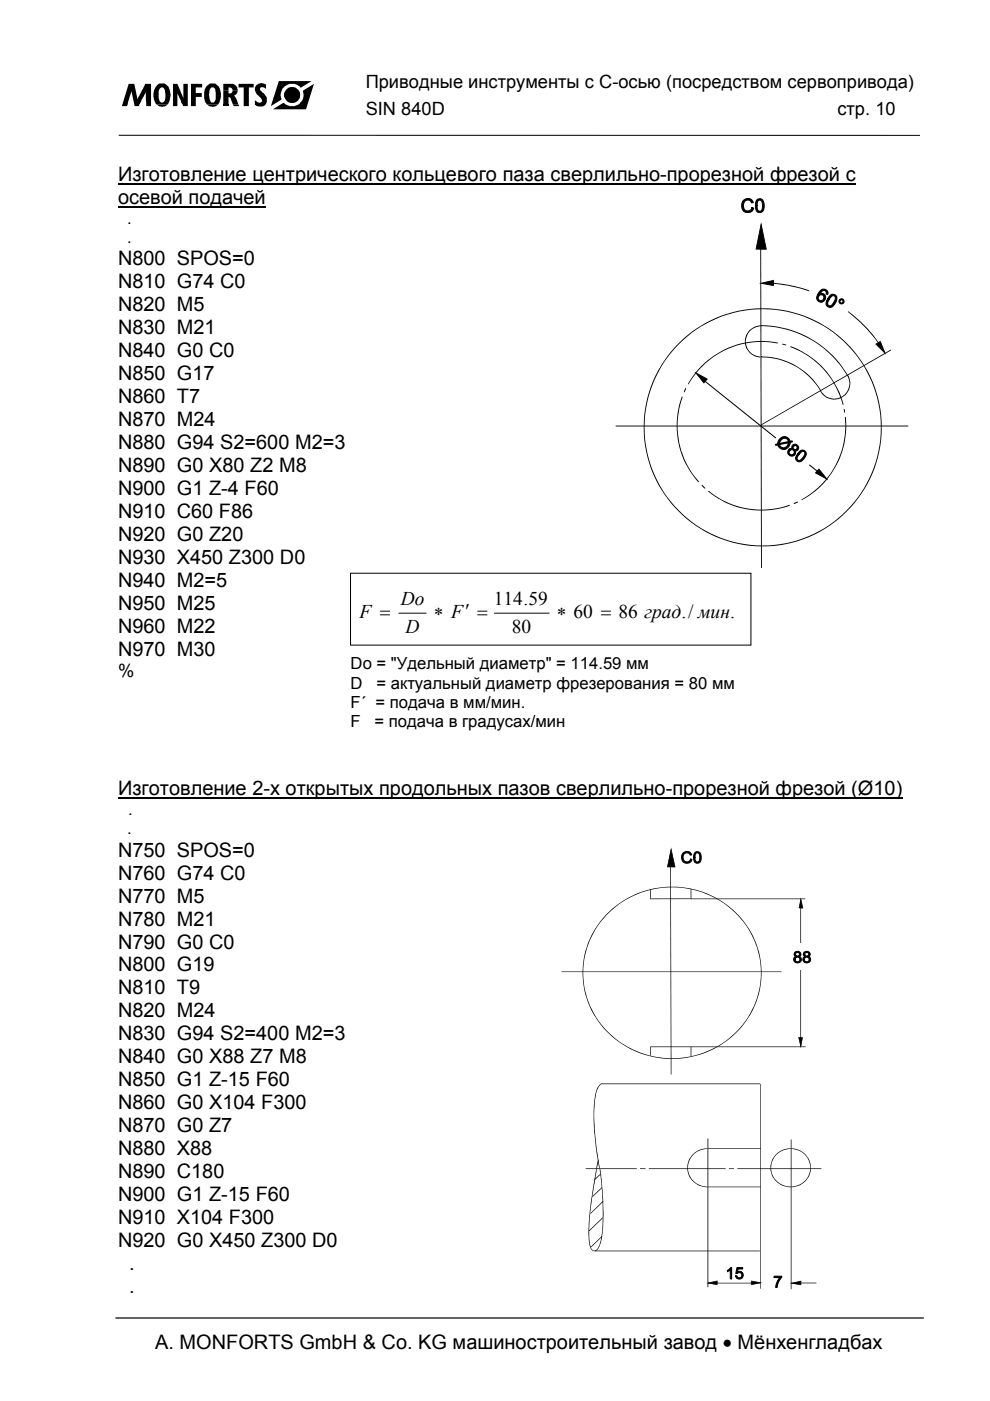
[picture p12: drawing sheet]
<svg xmlns="http://www.w3.org/2000/svg" width="210mm" height="297mm" viewBox="0 0 210 297" stroke-linecap="round" stroke-linejoin="round" font-family="sans-serif">
<path d="M59.1 17.2h7l-8.7 5.3zM57.8 23.2l8.8-5.4-1.7 5.4z" fill="#000"/>
<circle cx="62" cy="20.1" r="2.4" fill="#fff"/>
<g fill="#000">
<path d="M27.3 17.8h1.2l.6 3.2 1.7-3.2h1.2v4.7h-1l-.1-3.1-1.5 3.1h-.8l-.7-3.1-1 3.1h-1.1z" fill-rule="evenodd"/>
<path d="M36.7 17.8h.9l1.3 3v-3h.9v4.7h-1l-1.3-2.9 .1 2.9h-.9z" fill-rule="evenodd"/>
<path d="M40.5 17.8h2.4v.7h-1.4v1.2h1.3v.9h-1.3v1.9h-1z" fill-rule="evenodd"/>
<path d="M47.3 17.8h2.1a1.34 1.34 0 0 1 1 1.4h-1.1l-.2-.5-.3-.2h-.3v.7h-1.2z" fill-rule="evenodd"/>
<path d="M50.6 17.8h3.2v.7h-1v4h-1.1v-4h-1.1z" fill-rule="evenodd"/>
<path d="M33.3 18l.6-.3h.9a2.66 2.66 0 0 1 1.4 2.5h-1.1l-.1-.9a.73 .73 0 0 0-.9-.8 1.46 1.46 0 0 0-.5 1.7h-1.1l.2-1.2z" fill-rule="evenodd"/>
<path d="M32.5 20.2h1.1l.1 .9a.73 .73 0 0 0 .9 .6l.4-.5 .1-1h1.1l-.2 1-.5 1h-2.3l-.6-1.1z" fill-rule="evenodd"/>
<path d="M33.2 22.2h2.3a1.54 1.54 0 0 1-2.3 0z" fill-rule="evenodd"/>
<path d="M44 18l.6-.3 1.1 .1a2.45 2.45 0 0 1 1.1 2.4h-1.1v-1.2l-.4-.5h-.5l-.2 .2-.2 .6-.1 .9h-1v-.6a2.08 2.08 0 0 1 .7-1.6z" fill-rule="evenodd"/>
<path d="M43.9 22.2h2.3a1.71 1.71 0 0 1-2.3 0z" fill-rule="evenodd"/>
<path d="M43.3 20.2h1l.3 1.3 .2 .2h.5a1.68 1.68 0 0 0 .4-1.5h1.1l-.2 1.5-.4 .5h-2.2a2.15 2.15 0 0 1-.7-2z" fill-rule="evenodd"/>
<path d="M47.3 19.2h1.2v.6l.6-.1 .2-.5h1.1l-.2 .6-.6 .5 .5 .5 .5 1.4h-1.2l-.4-1.3-.5-.3v1.6h-1.2z" fill-rule="evenodd"/>
<path d="M49.4 22.2h1.2l.1 .3h-1.1z" fill-rule="evenodd"/>
<path d="M54.6 20.2h1.6l.4 .5v1l-.7 .8-1.1 .1-.8-.4v-1l.2 .2a.88 .88 0 0 0 1.4 .1l-.3-.7z" fill-rule="evenodd"/>
<path d="M54.4 18l.1-.1a1.36 1.36 0 0 1 1.7 0h.2v.9l-.2-.2a.72 .72 0 0 0-1.1 .1l.2 .6 .9 .9h-1.6a1.45 1.45 0 0 1-.2-2.2z" fill-rule="evenodd"/>
<circle cx="62" cy="20.1" r="1.69"/>
</g>
<path d="M47.3 22.2h1.2v.3h-1.2z" fill="#000"/>
<path d="M24.6 279.4h171.2" fill="none" stroke="#000" stroke-width=".25"/>
<path d="M25.2 28.7h169.8" fill="none" stroke="#000" stroke-width=".21"/>
<path d="M25 39h156.4M25 43.9h31.4M25 169.2h166.3" fill="none" stroke="#000" stroke-width=".32"/>
<circle cx="161.4" cy="90.1" r="21.2" fill="#fff"/>
<path d="M146.4 75.1a21.1 21.1 0 0 1 15-6.3v.2a21.1 21.1 0 0 0-21 21.1h-.2a21 21 0 0 1 6.2-15zM140.2 90.1h.2a21.1 21.1 0 0 0 21 21.1v.2a21.3 21.3 0 0 1-21.2-21.3zM161.4 68.8a21.3 21.3 0 0 1 21.3 21.3h-.2a21.1 21.1 0 0 0-21.1-21.1zM161.4 111.2a21.1 21.1 0 0 0 21.1-21.1h.2a21.3 21.3 0 0 1-21.3 21.3z" fill="#000"/>
<circle cx="161.7" cy="90.6" r="25.1" fill="#fff"/>
<path d="M160.2 52.8l2.3-.1v.2h-2.2l-.1-.1 .1 .1h-.1zM161.4 47.1l.1 .5h-.2h.2l-1.1 5.3-.2-.1 1.1-5.2h.2h-.2zM161.3 47.6h.2l1.1 5.2-.1 .1 .1-.1v.1l-.1-.2-.1 .2zM143.9 72.8a25.1 25.1 0 0 1 17.8-7.4v.2a25.1 25.1 0 0 0-25 25h-.2a24.9 24.9 0 0 1 7.4-17.8zM136.5 90.6h.2a25.1 25.1 0 0 0 25 25.1v.1a25.3 25.3 0 0 1-25.2-25.2zM161.7 65.4a25.3 25.3 0 0 1 25.2 25.2h-.1a25.1 25.1 0 0 0-25.1-25zM186.8 90.6h.1a25.3 25.3 0 0 1-25.2 25.2v-.1a25.1 25.1 0 0 0 25.1-25.1z" fill="#000"/>
<path d="M161.4 47.6l1.1 5.3-2.2-.1z" fill="#000"/>
<path d="M161.3 85.8l9.6-6.7 3.4 3.6-9.6 6.8z" fill-rule="evenodd" fill="#fff"/>
<path d="M170.8 79l3.5 3.7-.1 .1-3.4-3.7zM161.2 85.8l9.6-6.8 .1 .1-9.5 6.8v-.1zM161.2 85.9l.2-.1 3.4 3.6h-.2l.1 .2zM164.6 89.4l9.6-6.7v.1l.2-.1h-.1l-9.6 6.9z" fill="#000"/>
<g fill="#000">
<path d="M157.6 42.5a1.23 1.23 0 0 1 2.1 .4l-.4 .1a.88 .88 0 0 0-1-.5 .88 .88 0 0 0-.7 .9 .95 .95 0 0 0 .6 1.3 .95 .95 0 0 0 1.2-.7l.4 .1a1.35 1.35 0 0 1-1.8 .9 1.35 1.35 0 0 1-.7-1.9z" fill-rule="evenodd"/>
<path d="M160.5 42.3a.91 .91 0 0 1 1-.1 .91 .91 0 0 1 .5 .9v.8a.97 .97 0 0 1-.9 1.2 .97 .97 0 0 1-.9-1.3v-.9zM160.9 42.5l-.3 .5-.1 .9a.61 .61 0 0 0 .6 .9 .61 .61 0 0 0 .5-.9v-.9a.56 .56 0 0 0-.7-.5z" fill-rule="evenodd"/>
</g>
<path d="M157.6 42.5a1.24 1.24 0 0 1 2.1 .4l-.4 .1a.88 .88 0 0 0-1-.5 .88 .88 0 0 0-.7 .9 .95 .95 0 0 0 .6 1.3 .95 .95 0 0 0 1.2-.7l.4 .1a1.35 1.35 0 0 1-1.8 .9 1.35 1.35 0 0 1-.7-1.9zM160.5 42.3a.95 .95 0 0 1 1.1 0 .95 .95 0 0 1 .4 .9v.7a.93 .93 0 0 1-.6 1.1 .93 .93 0 0 1-1.2-.7v-1.4zM160.8 42.5a.61 .61 0 0 1 .7 .1 .61 .61 0 0 1 .1 .7v.6a.61 .61 0 0 1-.5 .9 .61 .61 0 0 1-.6-.9l.1-.9z" fill="none" stroke="#000" stroke-width=".21"/>
<path d="M166.9 91.2l10.1 5.8-2 3.6-10.2-5.9z" fill-rule="evenodd" fill="#fff"/>
<path d="M164.8 94.7l10.2 5.8-.1 .2zM166.9 91.1l-.1 .2 .1-.1-2 3.6-.1-.1zM166.9 91.1l10.3 5.9h-.2v.1l-10.2-5.8zM177 97l.1 .1-2.1 3.6-.1-.2z" fill="#000"/>
<circle cx="161.4" cy="90.3" r="17.9" fill="#fff"/>
<g fill="#000">
<path d="M160.9 60h.5v.2v-.2l2.6 .5v.1l-2.6-.4v-.2v.2zM161.4 60l2.6-.6 .1 .1-.1-.1 .1-.1-.2 .2 .1 .1-2.6 .6zM147.2 78.8l.4 .2-.1 .2 .1-.2 1.7 2.1-.1 .1-1.7-2 .1-.2-.1 .2zM158.9 70a3.5 3.5 0 0 1 2.4-1v.2a3.3 3.3 0 0 0-3.2 3.2h-.2a3.5 3.5 0 0 1 1-2.4zM157.9 72.4h.2a3.3 3.3 0 0 0 3.1 3.2v.2a3.4 3.4 0 0 1-3.3-3.4zM161.3 75.6h.1v.2h-.1zM161.3 69l.1 .2zM161.4 69a21.4 21.4 0 0 1 18.4 10.6l-.2 .1a21.4 21.4 0 0 0-18.2-10.5zM161.4 72.3a18 18 0 0 1 18 18h-.2a17.8 17.8 0 0 0-17.8-17.8zM163.9 59.5h.2v1l-.1 .1 .1-.1v.2l-.1-.1v-.1h-.1zM179.6 79.6l.1-.1 .3 .4 .3 1.4h-.2l-.1-.9zM185.6 72.9l.2 .1v-.1l1.9 1.9-.1 .1z"/>
<path d="M185.7 72.9l1-.5-.1-.1 .1-.1v.2h-.2l.2 .1-.9 .5zM186.5 72.4h.2l1 2.4-.1 .1 .1-.1 .2 .4-.3-.3 .1-.1-.2 .1zM161.3 90.1l27.5-16 .2 .2-27.6 15.9zM148.8 77.6a17.9 17.9 0 0 1 12.6-5.3v.2a17.8 17.8 0 0 0-17.7 17.8h-.2a17.6 17.6 0 0 1 5.3-12.7zM148.8 80.2l25.4 20.3-.2 .1-25.3-20.3zM149.9 80.3l.1 .2-.8 .7v.1l.1-.2h-.1zM147.6 79l2.4 1.3v.2v-.2h.1l-.1 .2-.1-.2v.2l-2.4-1.3zM173.6 99.3v.2h.1l-.7 .8-.2-.1 .9-.8zM161.4 75.6a14.7 14.7 0 0 1 12.7 7.1l-.2 .1a14.5 14.5 0 0 0-12.5-7zM173.8 82.8l.2-.1a3.1 3.1 0 0 0 2.9 1.8v.2a3.5 3.5 0 0 1-3.1-1.9zM161.4 108.1a17.9 17.9 0 0 0 17.8-17.8h.2a18 18 0 0 1-18 17.9zM176.9 84.5a3.2 3.2 0 0 0 3.2-3.2h.2a3.4 3.4 0 0 1-3.4 3.4z"/>
<path d="M130.5 90.2h62.1v.2h-62.1zM143.5 90.3h.2a17.8 17.8 0 0 0 17.7 17.8v.1a18 18 0 0 1-17.9-17.9zM172.8 100.2l2.5 1.3-.1 .1-2.3-1.2-.1-.2 .1 .2-.1-.1zM173.6 99.5l.1-.1 1.7 2.1-.2 .1 .2-.1 .2 .3-.4-.2 .1-.1-.1 .1zM161.2 49.7h.2l.1 70.7h-.1z"/>
</g>
<g fill="#000">
<path d="M161.4 60l2.6-.5v1zM185.7 72.9l.9-.5 1 2.4z"/>
<path d="M148.8 80.3l25.3 20.2zM147.6 79.1l2.3 1.3-.7 .8zM173.6 99.5l1.7 2-2.4-1.2z" fill-rule="evenodd"/>
</g>
<path d="M165.4 91.8l7 5.8-1.9 2.3-7-5.8z" fill-rule="evenodd" fill="#fff"/>
<g fill="#000">
<path d="M165.3 93a1.25 1.25 0 0 1 1.3-.4 1.25 1.25 0 0 1 .9 1l.5-.1v.2l-.5 .1a1.35 1.35 0 0 1-1 1.5 1.35 1.35 0 0 1-1.6-1l-.4 .1-.1-.2 .5-.1 .1-.5zM165.7 93.2l-.4 .8 1.9-.4-.1-.1a.82 .82 0 0 0-1.4-.3zM165.3 94.3a.95 .95 0 0 0 1 .7 .95 .95 0 0 0 .8-1l.1-.1z" fill-rule="evenodd"/>
<path d="M168 94.4a.73 .73 0 0 1 1.2 .1 .73 .73 0 0 1-.6 1.1 .83 .83 0 0 1-.5 1 .83 .83 0 0 1-1-.3 .83 .83 0 0 1 .2-1.1l.7-.1zM168.2 94.9a.43 .43 0 0 0 .8 0 .43 .43 0 0 0-.8 0zM167.3 95.9a.55 .55 0 0 0 1.1 0 .55 .55 0 0 0-1.1 0z" fill-rule="evenodd"/>
<path d="M169.4 95.8a.85 .85 0 0 1 1.3-.2 .85 .85 0 0 1 0 1.3l-.1 .1a1.15 1.15 0 0 1-1.6 .7 1.17 1.17 0 0 1 .3-1.7zM169.9 95.8l-.7 .8a.55 .55 0 0 0 0 1 .55 .55 0 0 0 .9-.4l.4-.6a.5 .5 0 0 0 .1-.6 .5 .5 0 0 0-.7-.2z" fill-rule="evenodd"/>
</g>
<g fill="none" stroke="#000" stroke-width=".21">
<path d="M165.3 94.3l1.9-.4a.99 .99 0 0 1-.7 1 .99 .99 0 0 1-1.2-.5zM165.3 93a1.25 1.25 0 0 1 1.3-.4 1.25 1.25 0 0 1 .9 1l.5-.1v.2l-.5 .1a1.35 1.35 0 0 1-1 1.5 1.35 1.35 0 0 1-1.6-1l-.4 .1-.1-.2 .5-.1 .1-.5zM165.7 93.2a.86 .86 0 0 1 .9-.2 .86 .86 0 0 1 .6 .6l-1.9 .4zM168.1 94.3a.72 .72 0 0 1 1.2 .3 .72 .72 0 0 1-.7 .9 .79 .79 0 0 1-.6 1.2 .79 .79 0 0 1-.9-.8 .79 .79 0 0 1 .9-.8l-.1-.3zM169.4 95.8a.88 .88 0 0 1 1.4-.1 .88 .88 0 0 1-.2 1.3 1.15 1.15 0 0 1-1.6 .7 1.17 1.17 0 0 1 .3-1.7zM169.9 95.8a.52 .52 0 0 1 .8 .2 .52 .52 0 0 1-.3 .7 1.28 1.28 0 0 1-1.1 .9 .73 .73 0 0 1 .1-1.2z"/>
<circle cx="167.9" cy="95.9" r=".54"/>
<circle cx="168.6" cy="94.9" r=".43"/>
</g>
<path d="M162.3 59.9a30.3 30.3 0 0 1 25 14.2l-.2 .1a30.3 30.3 0 0 0-24.8-14.1z" fill="#000"/>
<path d="M171.7 61.5h8v5.2h-8z" fill="#fff"/>
<path d="M171.7 61.5h8v5.2h-8z" fill="none" stroke="#fff" stroke-width=".21"/>
<g fill="#000">
<path d="M174 61.6a.89 .89 0 0 1 1.1-.2 .89 .89 0 0 1 .4 1.1l-.3-.2-.2-.6-.4-.1-.8 .7a.92 .92 0 0 1 1.2 1.1 .92 .92 0 0 1-1.5 .4 1.39 1.39 0 0 1 .3-2zM173.5 63.2a.63 .63 0 0 0 1.2 0 .63 .63 0 0 0-1.2 0z" fill-rule="evenodd"/>
<path d="M176 62.6a.92 .92 0 0 1 1.2 .1 .92 .92 0 0 1 .1 1.2l-.2 .4a1.05 1.05 0 0 1-.8 .8 1.05 1.05 0 0 1-1.1-.4v-.9zM176.2 62.9l-.5 .9a.6 .6 0 0 0 0 1 .6 .6 0 0 0 .9-.5l.5-.9a.49 .49 0 0 0-.2-.7 .49 .49 0 0 0-.7 .2z" fill-rule="evenodd"/>
<path d="M177.9 63.9a.55 .55 0 0 1 1.1 0 .55 .55 0 0 1-1.1 0zM178.1 63.9a.35 .35 0 0 0 .7 0 .35 .35 0 0 0-.7 0z" fill-rule="evenodd"/>
</g>
<g fill="none" stroke="#000" stroke-width=".21">
<path d="M174 61.6a.89 .89 0 0 1 1.1-.2 .89 .89 0 0 1 .4 1.1l-.3-.2a.54 .54 0 0 0-.3-.7 .54 .54 0 0 0-.7 .3l-.4 .4a.92 .92 0 0 1 1.2 1.1 .92 .92 0 0 1-1.5 .4 1.39 1.39 0 0 1 .3-2zM176 62.6a.92 .92 0 0 1 1.2 .1 .92 .92 0 0 1 .1 1.2l-.2 .4a1.05 1.05 0 0 1-.8 .8 1.05 1.05 0 0 1-1.1-.4v-.9zM176.2 62.9a.54 .54 0 0 1 .8-.1 .54 .54 0 0 1 0 .8l-.1 .2a1.17 1.17 0 0 1-1.2 1 1.31 1.31 0 0 1 .5-1.8z"/>
<circle cx="174.1" cy="63.2" r=".63"/>
<circle cx="178.4" cy="63.9" r=".55"/>
<circle cx="178.4" cy="63.9" r=".34"/>
</g>
<g fill="#fff">
<path d="M165.2 72.2l.9 .4-.7 1.3-.9-.4z"/>
<path d="M166.9 72.7l.8 .4-.7 1.7-.9-.4z"/>
<path d="M177.5 86l1.9-.3 .2 1-1.9 .2z"/>
<path d="M177.9 87.7l2.3-.5 .2 1-2.3 .4z"/>
<path d="M168.6 105.1l.9-.4 1 2.8-.8 .4z"/>
<path d="M167 106.2l.9-.3 .9 2-.9 .4z"/>
<path d="M148.8 104.2l1.7-1.6 .6 .7-1.7 1.6z"/>
<path d="M147.4 102.7l1.6-1.2 .5 .8-1.5 1.1z"/>
<path d="M143.4 82.7l.7-.7 1.6 1.9-.7 .6z"/>
<path d="M144.7 81.4l.8-.6 1 1.3-.7 .6z"/>
</g>
<path d="M131 195.1a16.1 16.1 0 0 1 26.9 7.7 15.6 15.6 0 0 1-17.2 18.3 15.3 15.3 0 0 1-12-23.1l1.3-1.8z" fill-rule="evenodd" fill="#fff"/>
<g fill="#000">
<path d="M130.4 195.6a16.3 16.3 0 0 1 11.9-5.1v.1a15.6 15.6 0 0 0-15.9 15.3h-.1a15.1 15.1 0 0 1 4.1-10.3z" fill-rule="evenodd"/>
<path d="M126.3 205.9h.1a15.6 15.6 0 0 0 15.9 15.3v.1a15.7 15.7 0 0 1-16-15.4z" fill-rule="evenodd"/>
<path d="M142.3 190.5a15.7 15.7 0 0 1 16 15.4h-.1a15.6 15.6 0 0 0-15.9-15.3z" fill-rule="evenodd"/>
<path d="M142.3 221.2a15.6 15.6 0 0 0 15.9-15.3h.1a15.7 15.7 0 0 1-16 15.4z" fill-rule="evenodd"/>
</g>
<path d="M129.1 193.4a19.2 19.2 0 0 1 31.7 8.3 18.4 18.4 0 0 1-17.4 22.7 18.6 18.6 0 0 1-19.8-18.2 17.7 17.7 0 0 1 5.5-12.8z" fill-rule="evenodd" fill="#fff"/>
<g fill="#000">
<path d="M142.3 180l.8 3.8h-1.6zM169.8 190.6l.4 1.9h-.8zM169.3 220h.8l-.3 1.9zM150.1 272l2-.4v.8zM159.3 271.6l1.9 .4-1.9 .4zM167.9 272.1l1.9-.5v.8z"/>
<path d="M137.9 188.6h.1l-.1 2z" fill-rule="evenodd"/>
<path d="M141.4 183.8h1.7v.1z" fill-rule="evenodd"/>
<path d="M142.3 179.7l.1 .3h-.2h.2l-.8 3.8h-.2l.8-3.8h.2h-.2z" fill-rule="evenodd"/>
<path d="M128.4 194a19.3 19.3 0 0 1 14.1-6v.1a18.6 18.6 0 0 0-18.8 18.1h-.2a17.7 17.7 0 0 1 4.9-12.2z" fill-rule="evenodd"/>
<path d="M142.2 180h.2l.8 3.9h-.2z" fill-rule="evenodd"/>
<path d="M144.8 180.9a1.1 1.1 0 0 1 1.9 .4h-.4a.87 .87 0 0 0-1.2-.3 .87 .87 0 0 0-.2 1.3 .79 .79 0 0 0 .8 .4 .79 .79 0 0 0 .7-.6l.3 .1a1.12 1.12 0 0 1-1.1 .8 1.12 1.12 0 0 1-1.1-.9v-.6z" fill-rule="evenodd"/>
<path d="M137.9 190.5h8.6l.1 .1h-8.7z" fill-rule="evenodd"/>
<path d="M146.4 188.5h.2v2h-.2z" fill-rule="evenodd"/>
<path d="M147.4 180.7a.86 .86 0 0 1 .9 0 .86 .86 0 0 1 .4 .9v.4a.84 .84 0 0 1-.9 1 .84 .84 0 0 1-.8-1.1l.1-.5zM147.5 181l-.1 1.2a.52 .52 0 0 0 .5 .6 .52 .52 0 0 0 .5-.7v-.2a.98 .98 0 0 0-.6-1.1z" fill-rule="evenodd"/>
<path d="M169.4 192.5l.8-.1v.2z" fill-rule="evenodd"/>
<path d="M169.8 190.3l.1 .3h-.2h.2l-.4 1.9h-.1l.3-1.9h.2h-.2z" fill-rule="evenodd"/>
<path d="M169.7 190.6h.2l.4 2h-.1z" fill-rule="evenodd"/>
<path d="M146.5 190.5h24.2v.1h-24.2z" fill-rule="evenodd"/>
<path d="M123.5 206.2h.2a18.5 18.5 0 0 0 18.8 18.2v.1a18.7 18.7 0 0 1-19-18.3z" fill-rule="evenodd"/>
<path d="M142.5 188a18.7 18.7 0 0 1 19 18.2h-.2a18.6 18.6 0 0 0-18.8-18.1z" fill-rule="evenodd"/>
<path d="M119 206h46.7v.1h-46.7z" fill-rule="evenodd"/>
<path d="M169.2 219.9l.2 .1 .5 1.9h-.2z" fill-rule="evenodd"/>
<path d="M137.9 221.9l.1 .1v1.8h-.1z" fill-rule="evenodd"/>
<path d="M142.1 180.8h.1l.2 47h-.2z" fill-rule="evenodd"/>
<path d="M142.5 224.4a18.6 18.6 0 0 0 18.8-18.2h.2a18.7 18.7 0 0 1-19 18.3z" fill-rule="evenodd"/>
<path d="M146.4 222h.2v2h-.2z" fill-rule="evenodd"/>
<path d="M137.9 221.9l8.7 .1h-8.7z" fill-rule="evenodd"/>
<path d="M170.1 220h.1l-.3 1.9h-.2h.2l-.1 .3-.1-.3h.2h-.2z" fill-rule="evenodd"/>
<path d="M169.7 190.8h.1v31.1h-.1z" fill-rule="evenodd"/>
<path d="M169.3 219.9l.9 .1h-.9z" fill-rule="evenodd"/>
<path d="M146.5 221.9h24.3v.1h-24.3z" fill-rule="evenodd"/>
<path d="M149.8 272l.3-.1v.2v-.2l2 .4-.1 .2-1.9-.4v-.2v.2z" fill-rule="evenodd"/>
<path d="M152 271.6h.1v.9l-.1-.1z" fill-rule="evenodd"/>
<path d="M150.1 271.9l2-.4v.2l-2 .4z" fill-rule="evenodd"/>
<path d="M159.3 272.3l1.9-.4 .1 .1-2.1 .5z" fill-rule="evenodd"/>
<path d="M159.2 271.5l.2 .1-.1 .8h-.1z" fill-rule="evenodd"/>
<path d="M159.3 271.5l2 .4v.1v-.1h.3l-.3 .1-.1-.1v.1l-1.9-.3z" fill-rule="evenodd"/>
<path d="M167.5 272.1l.3-.1 .1 .1v-.1l1.9 .4v.1l-2-.4v-.1v.1z" fill-rule="evenodd"/>
<path d="M169.8 271.6h.1v.9l-.2-.1z" fill-rule="evenodd"/>
<path d="M167.8 272l2.1-.5-.1 .1v.1l-1.9 .4z" fill-rule="evenodd"/>
</g>
<path d="M144.8 180.9a1.1 1.1 0 0 1 1.9 .4h-.4a.87 .87 0 0 0-1.2-.3 .87 .87 0 0 0-.2 1.3 .79 .79 0 0 0 .8 .4 .79 .79 0 0 0 .7-.6l.3 .1a1.12 1.12 0 0 1-1.1 .8 1.12 1.12 0 0 1-1.1-.9v-.6zM147.4 180.7a.86 .86 0 0 1 .9 0 .86 .86 0 0 1 .4 .9v.4a.84 .84 0 0 1-.9 1 .84 .84 0 0 1-.8-1.1l.1-.5zM147.5 181l.2-.2a.92 .92 0 0 1 .7 1.4 .5 .5 0 0 1-.5 .6 .5 .5 0 0 1-.5-.6z" fill="none" stroke="#000" stroke-width=".21"/>
<path d="M168.5 200h3.3v5.7h-3.3z" fill="#fff"/>
<g fill="#000">
<path d="M168.6 201.9a.66 .66 0 0 1 1-.1 .66 .66 0 0 1-.1 1 .77 .77 0 0 1 0 1.2 .77 .77 0 0 1-1.2-.3v-.1a.58 .58 0 0 1 .4-.8l-.2-.1a.49 .49 0 0 1 .1-.8zM168.7 202.3a.41 .41 0 0 0 .8 0 .41 .41 0 0 0-.8 0zM168.6 203.4a.5 .5 0 0 0 1 0 .5 .5 0 0 0-1 0z" fill-rule="evenodd"/>
<path d="M170.4 202a.69 .69 0 0 1 1-.3 .69 .69 0 0 1 .2 1l-.2 .1a.68 .68 0 0 1 .5 .7 .68 .68 0 0 1-.6 .6 .72 .72 0 0 1-1-.3 .72 .72 0 0 1 .4-1h-.1a.52 .52 0 0 1-.2-.8zM170.6 202.3a.4 .4 0 0 0 .8 0 .4 .4 0 0 0-.8 0zM170.5 203.4a.5 .5 0 0 0 1 0 .5 .5 0 0 0-1 0z" fill-rule="evenodd"/>
<path d="M127.7 229.7h33.5v.2h-33.5z" fill-rule="evenodd"/>
<path d="M145.7 247.6h.2a4.1 4.1 0 0 0 4.1 4v.1a4.2 4.2 0 0 1-4.3-4.1z" fill-rule="evenodd"/>
<path d="M146.7 245a4.3 4.3 0 0 1 3.3-1.5v.1a4.1 4.1 0 0 0-4.1 4h-.2l.2-1.2 .3-.8z" fill-rule="evenodd"/>
<path d="M126.1 265.2h35v.1h-35z" fill-rule="evenodd"/>
<path d="M161.2 229.8h.2v43.4h-.2z" fill-rule="evenodd"/>
</g>
<g fill="none" stroke="#000" stroke-width=".21">
<path d="M168.6 201.9a.66 .66 0 0 1 1-.1 .66 .66 0 0 1-.1 1 .77 .77 0 0 1 0 1.2 .77 .77 0 0 1-1.2-.3v-.1a.58 .58 0 0 1 .4-.8l-.2-.1a.49 .49 0 0 1 .1-.8zM170.4 202a.69 .69 0 0 1 1-.3 .69 .69 0 0 1 .2 1l-.2 .1a.68 .68 0 0 1 .5 .7 .68 .68 0 0 1-.6 .6 .72 .72 0 0 1-1-.3 .72 .72 0 0 1 .4-1h-.1a.52 .52 0 0 1-.2-.8z"/>
<circle cx="169.1" cy="202.3" r=".39"/>
<circle cx="169.1" cy="203.4" r=".49"/>
<circle cx="171" cy="202.3" r=".39"/>
<circle cx="171" cy="203.4" r=".5"/>
</g>
<path d="M164.4 245a4.1 4.1 0 0 1 6.1-.4 4.1 4.1 0 0 1-.2 6.1 4.1 4.1 0 0 1-5.5-.1 4.1 4.1 0 0 1-.4-5.6z" fill-rule="evenodd" fill="#fff"/>
<g fill="#000">
<path d="M127.1 230l.6-.3v.1a2.52 2.52 0 0 0-1.4 2.3 47.2 47.2 0 0 0 .8 15.4h-.1a44 44 0 0 1-.7-15.8l.3-1z" fill-rule="evenodd"/>
<path d="M125.8 251.5h.1a40.4 40.4 0 0 0-.7 12.7l.3 .6 .5 .5a1.52 1.52 0 0 1-1.1-1.7 44.1 44.1 0 0 1 .9-12.1z" fill-rule="evenodd"/>
<path d="M126.9 245.8l.1 .1-1.1 5.6h-.1l.2-1.5 .6-3.6z" fill-rule="evenodd"/>
<path d="M127 247.5h.1l.1 .2-.2 .1z" fill-rule="evenodd"/>
<path d="M126 250.1l1.2-1.1 .1 .1-1.1 1.1z" fill-rule="evenodd"/>
<path d="M127.1 247.8h.2v.4l.3 2.7h-.1z" fill-rule="evenodd"/>
<path d="M125.6 253.7l2.1-1.9-2 2z" fill-rule="evenodd"/>
<path d="M124.9 260.9l2.8-2.8 .1 .1-2.8 2.8z" fill-rule="evenodd"/>
<path d="M125.1 257.3l2.7-2.7 .2 .1-2.8 2.6z" fill-rule="evenodd"/>
<path d="M150.1 243.5h11.2v.1h-11.2z" fill-rule="evenodd"/>
<path d="M150.1 251.6h11.2v.1h-11.2z" fill-rule="evenodd"/>
<path d="M163.3 247.6h.2a4 4 0 0 0 4.1 4v.1a4.2 4.2 0 0 1-4.3-4.1z" fill-rule="evenodd"/>
<path d="M167.6 251.6a4.1 4.1 0 0 0 4.2-4h.1a4.2 4.2 0 0 1-4.3 4.1z" fill-rule="evenodd"/>
<path d="M164.6 244.7a4.4 4.4 0 0 1 3-1.2v.1a4.1 4.1 0 0 0-4.1 4h-.2v-.4l.4-1.2z" fill-rule="evenodd"/>
<path d="M167.6 243.5a4.2 4.2 0 0 1 4.3 4.1h-.1a4.1 4.1 0 0 0-4.2-4z" fill-rule="evenodd"/>
<path d="M124.2 247.7h50v.2h-50z" fill-rule="evenodd"/>
<path d="M127.5 250.9h.1a43.3 43.3 0 0 1-.2 12.6 1.94 1.94 0 0 1-1.4 1.8v-.1a1.76 1.76 0 0 0 1.2-1.8 42.9 42.9 0 0 0 .3-12.5z" fill-rule="evenodd"/>
<path d="M125.2 264.4l2.4-2.3 .1 .1-2.4 2.3z" fill-rule="evenodd"/>
<path d="M150 241.4h.2v31.5h-.2z" fill-rule="evenodd"/>
<path d="M154.2 269.3l.9-.6v2.4h-.3v-1.8l-.6 .3z" fill-rule="evenodd"/>
<path d="M156.3 268.8h1.2v.2h-1l-.1 .7a.81 .81 0 0 1 1.1 .4 .81 .81 0 0 1-.5 1.1 .81 .81 0 0 1-1-.7h.3a.54 .54 0 0 0 .7 .3 .54 .54 0 0 0 .3-.7 .54 .54 0 0 0-.8-.2l-.5 .1z" fill-rule="evenodd"/>
<path d="M150.1 272h11.2v.1h-11.2z" fill-rule="evenodd"/>
<path d="M164.1 270.6h1.7v.2l-.7 1-.3 1.2h-.3v-.5l.3-.9 .6-.7h-1.3z" fill-rule="evenodd"/>
<path d="M167.7 241.6h.1v31.7h-.1z" fill-rule="evenodd"/>
<path d="M167.7 271.9h5.4v.2h-5.4z" fill-rule="evenodd"/>
</g>
<path d="M154.2 269.3l.9-.6v2.4h-.3v-1.8l-.6 .3zM156.3 268.8h1.2v.2h-1l-.1 .7a.81 .81 0 0 1 1.1 .4 .81 .81 0 0 1-.5 1.1 .81 .81 0 0 1-1-.7h.3a.54 .54 0 0 0 .7 .3 .54 .54 0 0 0 .3-.7 .54 .54 0 0 0-.8-.2l-.5 .1zM164.1 270.6h1.7v.2l-.7 1-.3 1.2h-.3v-.5l.3-.9 .6-.7h-1.3z" fill="none" stroke="#000" stroke-width=".21"/>
<g fill="#fff">
<path d="M155.6 247.3h.7v1.7h-.7z" fill-rule="evenodd"/>
<path d="M153.8 247.4l.7-.1 .2 1.7-.6 .1z" fill-rule="evenodd"/>
<path d="M136.9 247.2h.6l.1 1.9h-.7z" fill-rule="evenodd"/>
<path d="M135 247.3h.7l.1 1.3h-.7z" fill-rule="evenodd"/>
</g>
<path d="M74.3 121.5h84.9v15.3h-84.9z" fill-rule="evenodd" fill="#fff" stroke="#000" stroke-width=".21"/>
<path d="M84.6 130h5.7M104.8 130h11.6" fill="none" stroke="#000" stroke-width=".21"/>
<g font-size="4.2">
<text x="25" y="38.4">Изготовление центрического кольцевого паза сверлильно-прорезной фрезой с</text>
<text x="25" y="43.3">осевой подачей</text>
<text x="25" y="56.3">N800 SPOS=0</text>
<text x="25" y="61.1">N810 G74 C0</text>
<text x="25" y="66">N820 M5</text>
<text x="25" y="70.9">N830 M21</text>
<text x="25" y="75.7">N840 G0 C0</text>
<text x="25" y="80.6">N850 G17</text>
<text x="25" y="85.5">N860 T7</text>
<text x="25" y="90.3">N870 M24</text>
<text x="25" y="95.2">N880 G94 S2=600 M2=3</text>
<text x="25" y="100.1">N890 G0 X80 Z2 M8</text>
<text x="25" y="104.9">N900 G1 Z-4 F60</text>
<text x="25" y="109.8">N910 C60 F86</text>
<text x="25" y="114.7">N920 G0 Z20</text>
<text x="25" y="119.5">N930 X450 Z300 D0</text>
<text x="25" y="124.4">N940 M2=5</text>
<text x="25" y="129.3">N950 M25</text>
<text x="25" y="134.2">N960 M22</text>
<text x="25" y="139">N970 M30</text>
<text x="25" y="168.6">Изготовление 2-х открытых продольных пазов сверлильно-прорезной фрезой (Ø10)</text>
<text x="25" y="181.6">N750 SPOS=0</text>
<text x="25" y="186.5">N760 G74 C0</text>
<text x="25" y="191.4">N770 M5</text>
<text x="25" y="196.2">N780 M21</text>
<text x="25" y="201.1">N790 G0 C0</text>
<text x="25" y="206">N800 G19</text>
<text x="25" y="210.8">N810 T9</text>
<text x="25" y="215.7">N820 M24</text>
<text x="25" y="220.6">N830 G94 S2=400 M2=3</text>
<text x="25" y="225.4">N840 G0 X88 Z7 M8</text>
<text x="25" y="230.3">N850 G1 Z-15 F60</text>
<text x="25" y="235.2">N860 G0 X104 F300</text>
<text x="25" y="240.1">N870 G0 Z7</text>
<text x="25" y="244.9">N880 X88</text>
<text x="25" y="249.8">N890 C180</text>
<text x="25" y="254.7">N900 G1 Z-15 F60</text>
<text x="25" y="259.5">N910 X104 F300</text>
<text x="25" y="264.4">N920 G0 X450 Z300 D0</text>
<text x="27.4" y="269.3">.</text>
<text x="27.4" y="274.1">.</text>
<text x="32.9" y="286.1">A. MONFORTS GmbH &amp; Co. KG машиностроительный завод • Мёнхенгладбах</text>
</g>
<g font-size="4.1">
<text x="76.2" y="131">F =</text>
<text x="85" y="128.4">Do</text>
<text x="91.9" y="131">∗ F′ =</text>
<text x="104.7" y="128.4">114.59</text>
<text x="118" y="131">∗ 60 = 86 град./ мин.</text>
<text x="86" y="134.3">D</text>
<text x="108.5" y="134.3">80</text>
</g>
<g font-size="3.9">
<text x="77.5" y="18.6">Приводные инструменты с C-осью (посредством сервопривода)</text>
<text x="77.5" y="24.5">SIN 840D</text>
<text x="177.5" y="24.5">стр. 10</text>
<text x="25" y="143.6">%</text>
</g>
<g font-size="3.5">
<text x="27" y="47.5">.</text>
<text x="27" y="51.5">.</text>
<text x="74.3" y="141.9">Do = &quot;Удельный диаметр&quot; = 114.59 мм</text>
<text x="74.3" y="146">D</text>
<text x="79.8" y="146">= актуальный диаметр фрезерования = 80 мм</text>
<text x="74.3" y="154.1">F</text>
<text x="74.3" y="150.1">F´ = подача в мм/мин.</text>
<text x="79.4" y="154.1">= подача в градусах/мин</text>
<text x="27.2" y="172.8">.</text>
<text x="27" y="176.9">.</text>
</g>
</svg>
